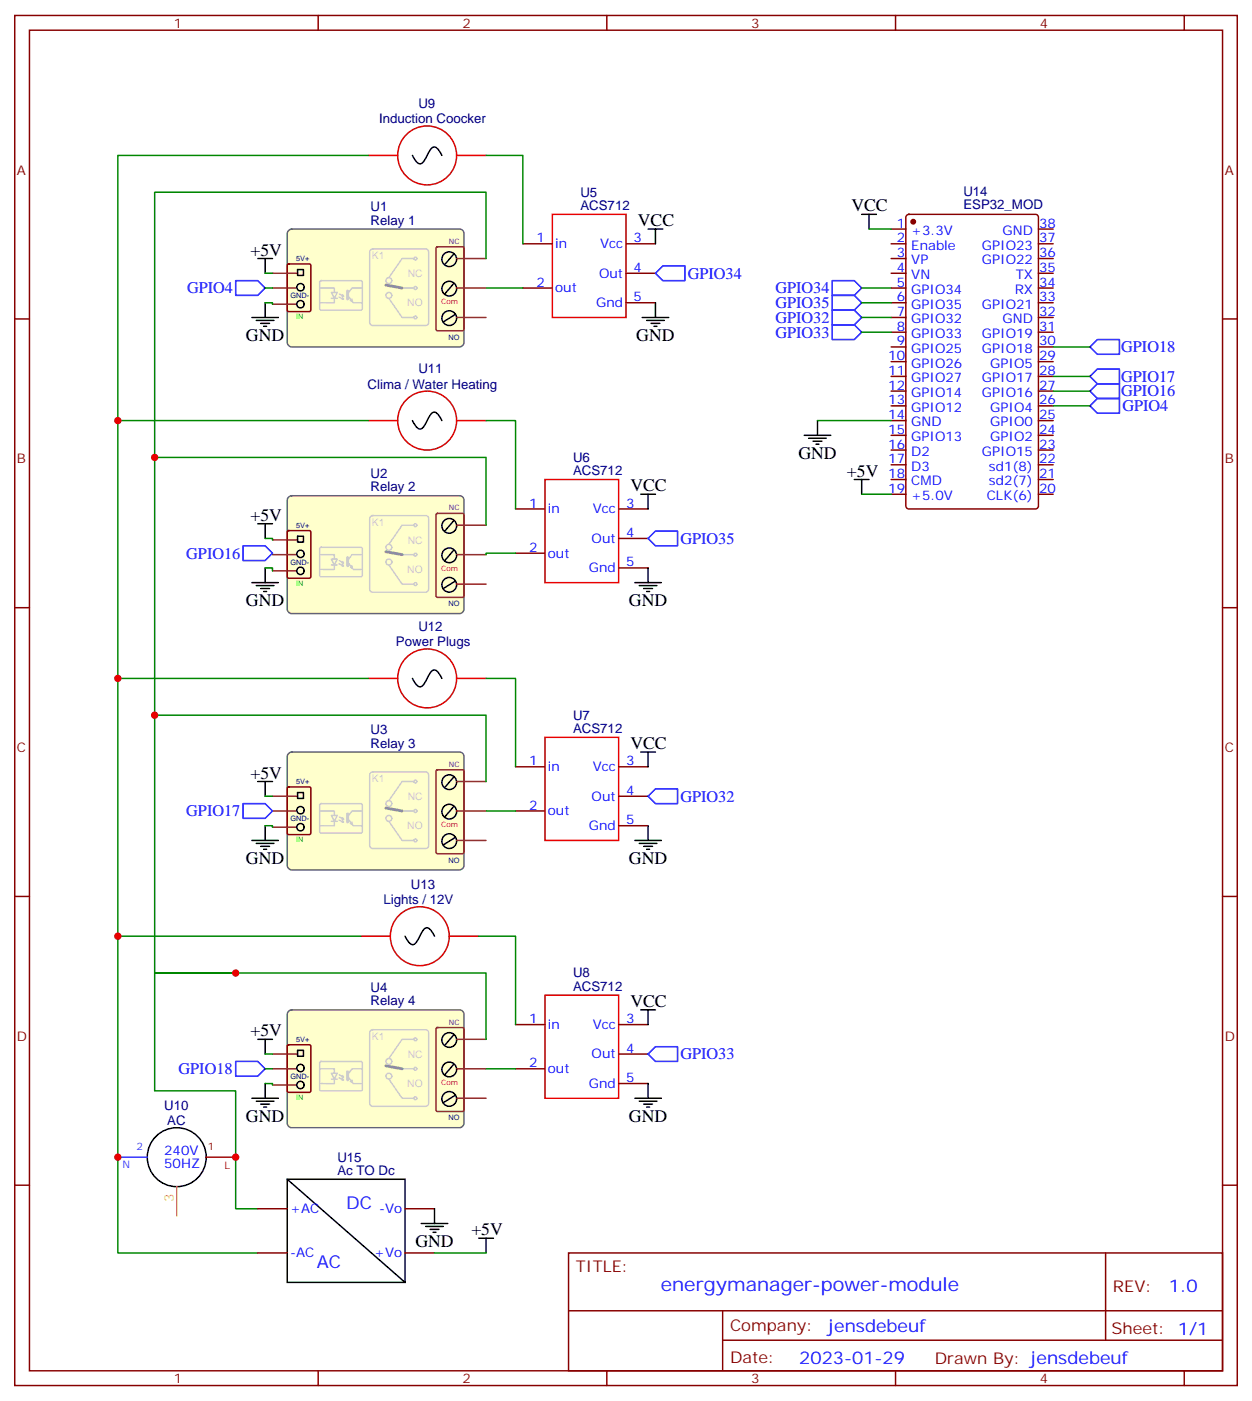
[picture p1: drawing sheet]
<svg xmlns="http://www.w3.org/2000/svg" width="300mm" height="335mm" viewBox="0 0 300 335" stroke-linecap="round" stroke-linejoin="round" font-family="sans-serif">
<g fill="none" stroke="#870000" stroke-width=".35">
<path d="M3.5 3.7h292.8v328.1h-292.8zM7.1 7.2h285.7v321.1h-285.7zM76.2 3.7v3.5M145.3 3.7v3.5M214.5 3.7v3.5M283.6 3.7v3.5M3.5 76.4h3.6M292.8 76.4h3.5M3.5 145.5h3.6M292.8 145.5h3.5M3.5 214.7h3.6M292.8 214.7h3.5"/>
<path d="M3.5 283.8h3.6M292.8 283.8h3.5M136.2 300h156.6v28.3h-156.6zM136.2 313.9h156.5M173.1 313.9v14.1M264.8 300.1v20.8M76.2 328.3v3.5M145.3 328.3v3.5M173.1 320.9h119.6M214.5 328.3v3.5M283.6 328.3v3.5"/>
</g>
<path d="M69 55.3l.8-.4h40.3a1.06 1.06 0 0 1 1 1v26.1a1.13 1.13 0 0 1-1 1.1h-40.3a1.13 1.13 0 0 1-1-1.1v-26.1z" fill="#ffc" stroke="#666" stroke-width=".35"/>
<g fill="none" stroke="#000" stroke-width=".35">
<path d="M71.3 64.6h1.4v1.4h-1.4zM108.7 60.9l-2.2 2.4M108.7 67.9l-2.2 2.5M109 75.3l-2.8 1.8"/>
<circle cx="72" cy="72.8" r=".88"/>
<circle cx="72" cy="68.8" r=".88"/>
<circle cx="107.6" cy="69.1" r="1.76"/>
<circle cx="107.6" cy="62.1" r="1.76"/>
<circle cx="107.6" cy="76.2" r="1.76"/>
</g>
<path d="M104.5 59.3l.3-.2h6l.3 .2v19.5l-.2 .4h-6.1l-.3-.2zM65.3 69h5.6M65.3 65.4h6M65.3 72.8h5.6M109.4 69h7M109.4 76h7M109.4 61.9h7" fill="none" stroke="#8c2424" stroke-width=".35"/>
<path d="M68.8 63.4l.3-.2h5l.3 .2v10.9l-.1 .3h-5.2l-.3-.2z" fill="none" stroke="#870000" stroke-width=".35"/>
<g fill="none" stroke="#ccc" stroke-width=".35">
<path d="M88.8 59.8l.5-.2h12.7a.71 .71 0 0 1 .7 .7v17a.76 .76 0 0 1-.7 .7h-12.7a.76 .76 0 0 1-.8-.7v-17zM76.6 69h3.5v1M76.6 67.4l.3-.2 9.7 .1 .2 .3-.1 6.5-.3 .2-9.7-.1-.1-.3zM79.4 70h1.4l-.7 1.4zM79.4 71.4h1.4M80.1 71.4v1.1h-3.5M81.2 71.1l1.1 .6-.2-.4M81.3 70.4l1 .5M81.9 70.9h.4M81.9 71.7h.4M82.1 70.6l.2 .3M83.4 70.9l1.2 1.6h2.2"/>
<path d="M84.3 71.6v.5l-.4-.1M86.8 69h-2.5l-1 1.4M93.1 71.4l3.2 4.6h2.8M96.3 69h2.8M99.1 61.9h-2.8l-3.2 4.6"/>
<circle cx="93.1" cy="67.2" r=".71"/>
<circle cx="93.1" cy="70.7" r=".71"/>
<circle cx="99.5" cy="69" r=".35"/>
<circle cx="99.5" cy="61.9" r=".35"/>
<circle cx="99.5" cy="76" r=".35"/>
</g>
<path d="M92.4 68.3l3.9 .7" fill="none" stroke="#999" stroke-width=".71"/>
<path d="M83.3 69.7v1.9" fill="none" stroke="#ccc" stroke-width=".71"/>
<path d="M69 119.1l.8-.4h40.3a1.06 1.06 0 0 1 1 1.1v26.1a1.13 1.13 0 0 1-1 1h-40.3a1.13 1.13 0 0 1-1-1v-26.1z" fill="#ffc" stroke="#666" stroke-width=".35"/>
<g fill="none" stroke="#000" stroke-width=".35">
<path d="M71.3 128.4h1.4v1.4h-1.4zM108.7 124.7l-2.2 2.5M108.7 131.8l-2.2 2.4M109 139.2l-2.8 1.7"/>
<circle cx="72" cy="136.7" r=".88"/>
<circle cx="72" cy="132.6" r=".88"/>
<circle cx="107.6" cy="133" r="1.76"/>
<circle cx="107.6" cy="125.9" r="1.76"/>
<circle cx="107.6" cy="140" r="1.76"/>
</g>
<path d="M65.3 132.8h5.6M65.3 129.3h6M65.3 136.7h5.6M104.5 123.1l.3-.2h6l.3 .2v19.6l-.2 .3-6.1 .1-.3-.2zM109.4 132.8h7M109.4 139.9h7M109.4 125.8h7" fill="none" stroke="#8c2424" stroke-width=".35"/>
<path d="M68.8 127.2l.3-.1h5l.3 .1v10.9l-.1 .3-5.2 .1-.3-.2z" fill="none" stroke="#870000" stroke-width=".35"/>
<g fill="none" stroke="#ccc" stroke-width=".35">
<path d="M76.6 132.8h3.5v1.1M76.6 131.2l.3-.1h9.7l.2 .3-.1 6.5-.3 .2h-9.7l-.1-.3zM79.4 133.9h1.4l-.7 1.4zM79.4 135.3h1.4M80.1 135.3v1.1l-3.5-.1M81.2 135l1.1 .5-.2-.3M81.3 134.3l1 .5M81.9 134.8h.4M81.9 135.5h.4M82.1 134.4l.2 .4M83.4 134.8l1.2 1.6 2.2-.1M84.3 135.5v.5l-.4-.2"/>
<path d="M86.8 132.8h-2.5l-1 1.4M88.8 123.7l.5-.2h12.7a.71 .71 0 0 1 .7 .7v16.9a.76 .76 0 0 1-.7 .7h-12.7a.76 .76 0 0 1-.8-.7v-16.9zM93.1 135.3l3.2 4.6h2.8M96.3 132.8h2.8M99.1 125.8h-2.8l-3.2 4.6"/>
<circle cx="93.1" cy="131.1" r=".71"/>
<circle cx="93.1" cy="134.6" r=".71"/>
<circle cx="99.5" cy="125.8" r=".35"/>
<circle cx="99.5" cy="139.9" r=".35"/>
<circle cx="99.5" cy="132.8" r=".35"/>
</g>
<path d="M92.4 132.1l3.9 .7" fill="none" stroke="#999" stroke-width=".71"/>
<path d="M83.3 133.5v2" fill="none" stroke="#ccc" stroke-width=".71"/>
<path d="M69 180.5l.8-.4h40.3a1.06 1.06 0 0 1 1 1.1v26.1a1.13 1.13 0 0 1-1 1h-40.3a1.13 1.13 0 0 1-1-1v-26.1z" fill="#ffc" stroke="#666" stroke-width=".35"/>
<g fill="none" stroke="#000" stroke-width=".35">
<path d="M71.3 189.8h1.4v1.4h-1.4zM108.7 186.1l-2.2 2.5M108.7 193.1l-2.2 2.5M109 200.6l-2.8 1.7"/>
<circle cx="72" cy="198.1" r=".88"/>
<circle cx="72" cy="194" r=".88"/>
<circle cx="107.6" cy="194.4" r="1.76"/>
<circle cx="107.6" cy="187.3" r="1.76"/>
<circle cx="107.6" cy="201.4" r="1.76"/>
</g>
<path d="M65.3 194.2h5.6M65.3 190.7h6M65.3 198.1h5.6M104.5 184.5l.3-.2h6l.3 .2v19.6l-.2 .3h-6.1l-.3-.2zM109.4 194.2h7M109.4 187.1h7M109.4 201.3h7" fill="none" stroke="#8c2424" stroke-width=".35"/>
<path d="M68.8 188.6l.3-.2h5l.3 .2v10.9l-.1 .3h-5.2l-.3-.1z" fill="none" stroke="#870000" stroke-width=".35"/>
<g fill="none" stroke="#ccc" stroke-width=".35">
<path d="M76.6 194.2h3.5v1.1M76.6 192.6l.3-.2 9.7 .1 .2 .3-.1 6.5-.3 .2-9.7-.1-.1-.3zM79.4 195.3h1.4l-.7 1.4zM79.4 196.7h1.4M80.1 196.7v1.1l-3.5-.1M81.2 196.4l1.1 .5-.2-.4M81.3 195.6l1 .6M81.9 196.2h.4M81.9 196.9h.4M82.1 195.8l.2 .4M83.4 196.2l1.2 1.6 2.2-.1M84.3 196.9v.5l-.4-.2"/>
<path d="M86.8 194.2h-2.5l-1 1.4M88.8 185.1l.5-.3h12.7a.71 .71 0 0 1 .7 .8v16.9a.76 .76 0 0 1-.7 .7h-12.7a.76 .76 0 0 1-.8-.7v-16.9zM93.1 196.7l3.2 4.6h2.8M96.3 194.2h2.8M99.1 187.1h-2.8l-3.2 4.6"/>
<circle cx="93.1" cy="196" r=".71"/>
<circle cx="93.1" cy="192.4" r=".71"/>
<circle cx="99.5" cy="194.2" r=".35"/>
<circle cx="99.5" cy="187.1" r=".35"/>
<circle cx="99.5" cy="201.3" r=".35"/>
</g>
<path d="M92.4 193.5l3.9 .7" fill="none" stroke="#999" stroke-width=".71"/>
<path d="M83.3 194.9v1.9" fill="none" stroke="#ccc" stroke-width=".71"/>
<path d="M69 242.3l.8-.5h40.3a1.06 1.06 0 0 1 1 1.1v26.1a1.13 1.13 0 0 1-1 1.1h-40.3a1.13 1.13 0 0 1-1-1.1v-26.1z" fill="#ffc" stroke="#666" stroke-width=".35"/>
<g fill="none" stroke="#000" stroke-width=".35">
<path d="M98.8 37.2l.6 1.1 1 .9a1.42 1.42 0 0 0 1.4-1.1l.7-1.2a3.1 3.1 0 0 1 1.3-1.7h.5l.4 .3 1.1 1.7M155.2 54.9h3.5M157 54.9v3.5M206.4 51.3h3.5M208.1 51.3v3.6M60.3 76h6.4M61.4 76.7h4.2M61.7 61.9h3.6M62.4 77.4h2.2M63.1 78.1h.8M63.5 61.9v3.5M63.5 72.5v3.5"/>
<path d="M153.8 76h6.4M154.9 76.7h4.2M155.9 77.4h2.1M156.6 78.1h.7M157 72.5v3.5M98.8 100.7l.6 1.1 1 .9a1.42 1.42 0 0 0 1.4-1.1l.7-1.2a3.1 3.1 0 0 1 1.3-1.7h.5l.4 .3 1.1 1.7M153.5 118.4h3.5M155.2 118.4v3.5M192.6 104.2h6.4M193.7 105h4.2M194.7 105.7h2.1M195.4 106.4h.7"/>
<path d="M195.8 100.7v3.5M204.6 114.8h3.5M206.4 114.8v3.6M60.3 139.5h6.4M61.7 125.4h3.6M63.5 125.4v3.5M63.5 136v3.5M152 139.5h6.4M155.2 136v3.5M61.4 140.2h4.2M62.4 140.9h2.2M63.1 141.6h.8"/>
<path d="M153.1 140.2h4.2M154.2 140.9h2.1M154.9 141.6h.7M98.8 162.5l.6 1 1 .9a1.42 1.42 0 0 0 1.4-1l.7-1.3a3.1 3.1 0 0 1 1.3-1.7l.5 .1 .4 .3 1.1 1.7M61.7 187.1h3.6M63.5 187.1v3.6M63.5 197.7v3.6M153.5 180.1h3.5M155.2 180.1v3.5M155.2 197.7v3.6M60.3 201.3h6.4M61.4 202h4.2"/>
<path d="M62.4 202.7h2.2M63.1 203.4h.8M152 201.3h6.4M153.1 202h4.2M154.2 202.7h2.1M154.9 203.4h.7M97 224.2l.6 1 1 1a1.42 1.42 0 0 0 1.5-1.1l.6-1.2a3.1 3.1 0 0 1 1.4-1.7h.4l.5 .3 1.1 1.7M61.7 248.9h3.6M63.5 248.9v3.5M63.5 259.5v3.5M71.3 251.5h1.4v1.4h-1.4zM108.7 247.8l-2.2 2.5"/>
<path d="M108.7 254.9l-2.2 2.5M153.5 241.8h3.5M155.2 241.8v3.6M155.2 259.5v3.5M60.3 263h6.4M61.4 263.7h4.2M62.4 264.4h2.2M63.1 265.1h.8M109 262.3l-2.8 1.8M152 263h6.4M153.1 263.7h4.2M154.2 264.4h2.1"/>
<path d="M154.9 265.1h.7M68.8 282.4h28.2v24.7h-28.2zM68.8 282.4l28.2 24.7M100.9 293h6.3M102 293.7h4.2M103 294.4h2.1M103.7 295.1h.7M104.1 289.5v3.5M114.7 296.5h3.5M116.4 296.5v3.5"/>
<circle cx="72" cy="259.8" r=".88"/>
<circle cx="72" cy="255.8" r=".88"/>
<circle cx="107.6" cy="256.1" r="1.76"/>
<circle cx="107.6" cy="249" r="1.76"/>
<circle cx="42.3" cy="277.1" r="7.1"/>
<circle cx="107.6" cy="263.2" r="1.76"/>
</g>
<path d="M65.3 255.9h5.6M65.3 252.4h6M65.3 259.8h5.6M104.5 246.2l.3-.1h6l.3 .1v19.6l-.2 .3-6.1 .1-.3-.2zM109.4 255.9h7M109.4 248.9h7M109.4 263h7" fill="none" stroke="#8c2424" stroke-width=".35"/>
<g fill="none" stroke="#870000" stroke-width=".35">
<path d="M125.2 58.4h7.1M149.9 58.4h7.1M213.4 58.4h3.6M213.4 54.9h3.6M217.2 51.5l.5-.2h30.3a.71 .71 0 0 1 .7 .7v69.2a.76 .76 0 0 1-.7 .7h-30.3a.76 .76 0 0 1-.7-.7v-69.2zM248.7 58.4h3.5M248.7 54.9h3.5M125.2 69h7.1M149.9 65.4h7.1M149.9 72.5h7.1M213.4 69h3.6M213.4 65.4h3.6"/>
<path d="M213.4 72.5h3.6M213.4 61.9h3.6M213.4 76h3.6M213.4 79.6h3.6M248.7 69h3.5M248.7 65.4h3.5M248.7 72.5h3.5M248.7 61.9h3.5M248.7 76h3.5M248.7 79.6h3.5M213.4 83.1h3.6M213.4 86.6h3.6"/>
<path d="M213.4 90.1h3.6M213.4 93.7h3.6M213.4 97.2h3.6M248.7 83.1h3.5M248.7 86.6h3.5M248.7 90.1h3.5M248.7 93.7h3.5M248.7 97.2h3.5M213.4 100.7h3.6M213.4 104.2h3.6M213.4 107.8h3.6M213.4 111.3h3.6"/>
<path d="M213.4 114.8h3.6M213.4 118.4h3.6M248.7 100.7h3.5M248.7 104.2h3.5M248.7 107.8h3.5M248.7 111.3h3.5M248.7 114.8h3.5M248.7 118.4h3.5M123.5 132.5h7M123.5 121.9h7M148.2 121.9h7M148.2 128.9h7"/>
<path d="M148.2 136h7M123.5 194.2h7M123.5 183.6h7M148.2 183.6h7M148.2 190.7h7M148.2 197.7h7M68.8 250.4l.3-.2h5l.3 .2v10.8l-.1 .3-5.2 .1-.3-.2zM123.5 255.9h7M123.5 245.4h7M148.2 245.4h7M148.2 252.4h7M148.2 259.5h7"/>
<path d="M61.7 289.5h7.1M97 289.5h7.1M61.7 300h7.1M97 300h7.1"/>
</g>
<g fill="none" stroke="#ccc" stroke-width=".35">
<path d="M76.6 255.9h3.5v1.1M76.6 254.4l.3-.2h9.7l.2 .3-.1 6.6-.3 .1h-9.7l-.1-.3zM79.4 257h1.4l-.7 1.4zM79.4 258.4h1.4M80.1 258.4v1.1h-3.5M81.2 258.1l1.1 .5-.2-.3M81.3 257.4l1 .5M81.9 257.9h.4M81.9 258.6h.4M82.1 257.6l.2 .3M83.4 257.9l1.2 1.6h2.2M84.3 258.6v.5l-.4-.1"/>
<path d="M86.8 255.9h-2.5l-1 1.5M88.8 246.8l.5-.2h12.7a.71 .71 0 0 1 .7 .7v16.9a.76 .76 0 0 1-.7 .7h-12.7a.76 .76 0 0 1-.8-.7v-16.9zM93.1 258.4l3.2 4.6h2.8M96.3 255.9h2.8M99.1 248.9h-2.8l-3.2 4.6"/>
<circle cx="93.1" cy="257.7" r=".71"/>
<circle cx="93.1" cy="254.2" r=".71"/>
<circle cx="99.5" cy="255.9" r=".35"/>
<circle cx="99.5" cy="248.9" r=".35"/>
<circle cx="99.5" cy="263" r=".35"/>
</g>
<path d="M92.4 255.2l3.9 .7" fill="none" stroke="#999" stroke-width=".71"/>
<path d="M83.3 256.6v2" fill="none" stroke="#ccc" stroke-width=".71"/>
<path d="M132.3 51.3h17.6v24.7h-17.6zM130.5 114.8h17.7v24.7h-17.7zM130.5 176.6h17.7v24.7h-17.7zM130.5 238.3h17.7v24.7h-17.7z" fill="none" stroke="#f00" stroke-width=".35"/>
<g fill="none" stroke="#c00" stroke-width=".35">
<path d="M88.2 37.2h7M109.4 37.2h7M88.2 100.7h7M109.4 100.7h7M88.2 162.5h7M109.4 162.5h7M86.4 224.2h7.1M107.6 224.2h7.1"/>
<circle cx="102.3" cy="37.2" r="7.1"/>
<circle cx="102.3" cy="100.7" r="7.1"/>
<circle cx="102.3" cy="162.5" r="7.1"/>
<circle cx="100.5" cy="224.2" r="7.1"/>
</g>
<path d="M28.2 277.1h7.1" fill="none" stroke="#06f" stroke-width=".35"/>
<path d="M49.4 277.1h7" fill="none" stroke="#900" stroke-width=".35"/>
<path d="M42.3 284.2v7" fill="none" stroke="#fc0" stroke-width=".35"/>
<g fill="none" stroke="#008700" stroke-width=".35">
<path d="M88.2 37.2h-60v262.8h33.5M116.4 37.2h8.8v21.2M208.1 54.9h5.3M63.5 72.5h1.8v.3M63.5 69h1.8M63.5 65.4h1.8M116.4 61.9v-15.9h-79.4v187h19.4h-19.4v28.2h19.4v28.3h5.3M116.4 69h8.8M206.4 69h7M206.4 72.5h7M206.4 76h7M206.4 79.6h7"/>
<path d="M252.2 97.2h8.9M252.2 93.7h8.9M252.2 83.1h8.9M252.2 90.1h8.9M28.2 100.7h60M37 109.5h79.4v16.3M116.4 100.7h7.1v21.2M195.8 100.7h17.6M206.4 118.4h7M63.5 128.9h1.8v.4M63.5 136h1.8v.7M123.5 132.5h-7.1v.3"/>
<path d="M28.2 162.5h60M37 171.3h79.4v15.8M116.4 162.5h7.1v21.1M63.5 197.7h1.8v.4M63.5 190.7h1.8M116.4 194.2h7.1M28.2 224.2h58.2M56.4 233h60v15.9M114.7 224.2h8.8v21.2M63.5 259.5h1.8v.3M63.5 255.9h1.8M63.5 252.4h1.8"/>
<path d="M116.4 255.9h7.1M104.1 300h12.3"/>
</g>
<circle cx="218.7" cy="53.1" r=".53" fill="#870000" stroke="#870000" stroke-width=".35"/>
<g fill="none" stroke="#00f" stroke-width=".35">
<path d="M56.4 67.2h5.3l1.8 1.8-1.8 1.7h-5.3zM157 65.4l1.7-1.7h5.3v3.5h-5.3zM199.3 67.2h5.3l1.8 1.8-1.8 1.7h-5.3zM199.3 70.7h5.3l1.8 1.8-1.8 1.8h-5.3zM199.3 74.3h5.3l1.8 1.7-1.8 1.8h-5.3zM199.3 77.8h5.3l1.8 1.8-1.8 1.7h-5.3zM262.8 95.4h5.3v3.6h-5.3l-1.7-1.8zM262.8 91.9h5.3v3.5h-5.3l-1.7-1.7zM262.8 88.4h5.3v3.5h-5.3l-1.7-1.8zM262.8 81.3h5.3v3.5h-5.3l-1.7-1.7zM58.2 130.7h5.3l1.8 1.8-1.8 1.7h-5.3zM157 127.2h5.3v3.5h-5.3l-1.8-1.8z"/>
<path d="M58.2 192.4h5.3l1.8 1.8-1.8 1.8h-5.3zM157 188.9h5.3v3.5h-5.3l-1.8-1.7zM56.4 254.2h5.3l1.8 1.7-1.8 1.8h-5.3zM157 250.6h5.3v3.6h-5.3l-1.8-1.8z"/>
</g>
<g fill="#c00">
<circle cx="28.2" cy="100.7" r=".88"/>
<circle cx="28.2" cy="162.5" r=".88"/>
<circle cx="28.2" cy="224.2" r=".88"/>
<circle cx="37" cy="109.5" r=".88"/>
<circle cx="37" cy="171.3" r=".88"/>
<circle cx="56.4" cy="233" r=".88"/>
<circle cx="28.2" cy="277.1" r=".88"/>
<circle cx="56.4" cy="277.1" r=".88"/>
</g>
<g font-size="4.6" fill="#00f">
<text x="158.3" y="309.1">energymanager-pow</text>
<text x="206" y="309.1">er-module</text>
</g>
<g font-size="4.2">
<text x="203.9" y="50.6">VCC</text>
<text x="152.8" y="54.2">VCC</text>
<text x="60" y="61.2">+5V</text>
<text x="58.9" y="81.7">GND</text>
<text x="152.4" y="81.7">GND</text>
<text x="191.2" y="109.9">GND</text>
<text x="151" y="117.7">VCC</text>
<text x="202.8" y="114.1">+5V</text>
<text x="60" y="124.7">+5V</text>
<text x="58.9" y="145.2">GND</text>
<text x="150.6" y="145.2">GND</text>
<text x="151" y="179.4">VCC</text>
<text x="60" y="186.4">+5V</text>
<text x="58.9" y="206.9">GND</text>
<text x="150.6" y="206.9">GND</text>
<text x="151" y="241.1">VCC</text>
<text x="60" y="248.2">+5V</text>
<text x="58.9" y="268.6">GND</text>
<text x="150.6" y="268.6">GND</text>
<text x="99.5" y="298.6">GND</text>
<text x="112.9" y="295.8">+5V</text>
</g>
<g font-size="4.2" fill="#00f">
<text x="82.9" y="289.5">DC</text>
<text x="75.8" y="303.6">AC</text>
<text x="280" y="309.3">1.0</text>
<text x="198.3" y="318.9">jensdebeuf</text>
<text x="191.4" y="326.7">2023-01-29</text>
</g>
<g font-size="3.9" fill="#00f">
<text x="44.8" y="70.2">GPIO4</text>
<text x="164.7" y="66.7">GPIO34</text>
<text x="185.7" y="70.2">GPIO34</text>
<text x="185.7" y="73.8">GPIO35</text>
<text x="185.7" y="77.3">GPIO32</text>
<text x="185.7" y="80.8">GPIO33</text>
<text x="268.6" y="84.3">GPIO18</text>
<text x="268.6" y="94.9">GPIO16</text>
<text x="268.6" y="91.4">GPIO17</text>
<text x="268.8" y="98.5">GPIO4</text>
<text x="163" y="130.2">GPIO35</text>
<text x="44.6" y="133.7">GPIO16</text>
<text x="163" y="191.9">GPIO32</text>
<text x="44.6" y="195.5">GPIO17</text>
<text x="42.8" y="257.2">GPIO18</text>
<text x="163" y="253.7">GPIO33</text>
</g>
<g font-size="3.9" fill="#800">
<text x="137.9" y="304.6">TITLE:</text>
<text x="266.6" y="309.3">REV:</text>
<text x="174.8" y="318.8">Company:</text>
<text x="266.2" y="319.4">Sheet: 1/1</text>
<text x="174.8" y="326.5">Date:</text>
<text x="223.9" y="326.6">Draw</text>
<text x="234" y="326.6">n By: jensdebeuf</text>
</g>
<g font-size="3.2" fill="#800">
<text x="41.6" y="6.7">1</text>
<text x="110.8" y="6.7">2</text>
<text x="179.9" y="6.7">3</text>
<text x="249.1" y="6.7">4</text>
<text x="4.1" y="41.8">A</text>
<text x="293.3" y="41.8">A</text>
<text x="4.1" y="110.9">B</text>
<text x="293.3" y="110.9">B</text>
<text x="4.1" y="180.1">C</text>
<text x="293.3" y="180.1">C</text>
<text x="4.1" y="249.2">D</text>
<text x="293.3" y="249.2">D</text>
<text x="41.6" y="331.3">1</text>
<text x="110.8" y="331.3">2</text>
<text x="179.9" y="331.3">3</text>
<text x="249.1" y="331.3">4</text>
</g>
<g font-size="3.2" fill="#000080">
<text x="90.8" y="29.5">Induction Coocker</text>
<text x="100.2" y="25.9">U9</text>
<text x="139" y="47.1">U5</text>
<text x="230.7" y="46.9">U14</text>
<text x="88.7" y="53.8">Relay 1</text>
<text x="88.7" y="50.6">U1</text>
<text x="139" y="50.3">ACS712</text>
<text x="230.7" y="50.1">ESP32_MOD</text>
<text x="100.2" y="89.4">U11</text>
<text x="88" y="93">Clima / Water Heating</text>
<text x="137.2" y="113.8">ACS712</text>
<text x="137.2" y="110.6">U6</text>
<text x="88.7" y="117.7">Relay 2</text>
<text x="88.7" y="114.5">U2</text>
<text x="94.8" y="154.7">Power Plugs</text>
<text x="100.2" y="151.2">U12</text>
<text x="137.2" y="172.3">U7</text>
<text x="88.7" y="179">Relay 3</text>
<text x="88.7" y="175.9">U3</text>
<text x="137.2" y="175.5">ACS712</text>
<text x="98.4" y="212.9">U13</text>
<text x="91.8" y="216.4">Lights / 12V</text>
<text x="88.7" y="237.6">U4</text>
<text x="137.2" y="237.2">ACS712</text>
<text x="137.2" y="234.1">U8</text>
<text x="88.7" y="240.8">Relay 4</text>
<text x="39.3" y="265.8">U10</text>
<text x="40.1" y="269.4">AC</text>
<text x="80.8" y="281.3">Ac TO Dc</text>
<text x="80.8" y="278.2">U15</text>
</g>
<g font-size="3.2" fill="#00f">
<text x="128.5" y="58">1</text>
<text x="133" y="59.4">in</text>
<text x="143.8" y="59.4">Vcc</text>
<text x="151.7" y="58">3</text>
<text x="214.8" y="58">2</text>
<text x="214.8" y="54.5">1</text>
<text x="218.3" y="59.8">Enable</text>
<text x="218.3" y="56.3">+3.3V</text>
<text x="235.2" y="59.8">GPIO23</text>
<text x="240.1" y="56.3">GND</text>
<text x="248.9" y="54.5">38</text>
<text x="248.9" y="58">37</text>
<text x="151.7" y="65.1">4</text>
<text x="214.8" y="65.1">4</text>
<text x="214.8" y="61.6">3</text>
<text x="218.3" y="63.3">VP</text>
<text x="235.2" y="63.3">GPIO22</text>
<text x="248.9" y="61.6">36</text>
<text x="248.9" y="65.1">35</text>
<text x="128.5" y="68.6">2</text>
<text x="133" y="70">out</text>
<text x="143.5" y="66.5">Out</text>
<text x="214.8" y="68.6">5</text>
<text x="218.3" y="70.4">GPIO34</text>
<text x="218.3" y="66.9">VN</text>
<text x="243" y="70.4">RX</text>
<text x="243.3" y="66.9">TX</text>
<text x="248.9" y="68.6">34</text>
<text x="142.8" y="73.6">Gnd</text>
<text x="151.7" y="72.1">5</text>
<text x="214.8" y="75.7">7</text>
<text x="214.8" y="72.1">6</text>
<text x="218.3" y="77.4">GPIO32</text>
<text x="218.3" y="73.9">GPIO35</text>
<text x="235.2" y="73.9">GPIO21</text>
<text x="240.1" y="77.4">GND</text>
<text x="248.9" y="72.1">33</text>
<text x="248.9" y="75.7">32</text>
<text x="214.8" y="82.7">9</text>
<text x="214.8" y="79.2">8</text>
<text x="218.3" y="81">GPIO33</text>
<text x="235.2" y="81">GPIO19</text>
<text x="248.9" y="79.2">31</text>
<text x="248.9" y="82.7">30</text>
<text x="212.7" y="89.8">11</text>
<text x="212.7" y="86.3">10</text>
<text x="218.3" y="88">GPIO26</text>
<text x="218.3" y="84.5">GPIO25</text>
<text x="235.2" y="84.5">GPIO18</text>
<text x="237.2" y="88">GPIO5</text>
<text x="248.9" y="86.3">29</text>
<text x="248.9" y="89.8">28</text>
<text x="212.7" y="93.3">12</text>
<text x="218.3" y="95.1">GPIO14</text>
<text x="218.3" y="91.5">GPIO27</text>
<text x="235.2" y="91.5">GPIO17</text>
<text x="235.2" y="95.1">GPIO16</text>
<text x="248.9" y="93.3">27</text>
<text x="212.7" y="100.4">14</text>
<text x="212.7" y="96.8">13</text>
<text x="218.3" y="98.6">GPIO12</text>
<text x="237.2" y="98.6">GPIO4</text>
<text x="248.9" y="96.8">26</text>
<text x="248.9" y="100.4">25</text>
<text x="212.7" y="107.4">16</text>
<text x="212.7" y="103.9">15</text>
<text x="218.3" y="105.7">GPIO13</text>
<text x="218.3" y="102.1">GND</text>
<text x="237.2" y="102.1">GPIO0</text>
<text x="237.2" y="105.7">GPIO2</text>
<text x="248.9" y="103.9">24</text>
<text x="248.9" y="107.4">23</text>
<text x="212.7" y="110.9">17</text>
<text x="218.3" y="112.7">D3</text>
<text x="218.3" y="109.2">D2</text>
<text x="235.2" y="109.2">GPIO15</text>
<text x="236.9" y="112.7">sd1(8)</text>
<text x="248.9" y="110.9">22</text>
<text x="212.7" y="118">19</text>
<text x="212.7" y="114.5">18</text>
<text x="218.3" y="119.8">+5.0V</text>
<text x="218.3" y="116.2">CMD</text>
<text x="236.3" y="119.8">CLK(6)</text>
<text x="236.9" y="116.2">sd2(7)</text>
<text x="248.9" y="114.5">21</text>
<text x="248.9" y="118">20</text>
<text x="126.7" y="121.5">1</text>
<text x="131.2" y="122.9">in</text>
<text x="142" y="122.9">Vcc</text>
<text x="149.9" y="121.5">3</text>
<text x="141.7" y="130">Out</text>
<text x="149.9" y="128.6">4</text>
<text x="126.7" y="132.1">2</text>
<text x="131.2" y="133.5">out</text>
<text x="141" y="137.1">Gnd</text>
<text x="149.9" y="135.6">5</text>
<text x="126.7" y="183.3">1</text>
<text x="131.2" y="184.7">in</text>
<text x="142" y="184.7">Vcc</text>
<text x="149.9" y="183.3">3</text>
<text x="141.7" y="191.7">Out</text>
<text x="149.9" y="190.3">4</text>
<text x="126.7" y="193.9">2</text>
<text x="131.2" y="195.3">out</text>
<text x="149.9" y="197.4">5</text>
<text x="141" y="198.8">Gnd</text>
<text x="126.7" y="245">1</text>
<text x="149.9" y="245">3</text>
<text x="131.2" y="246.4">in</text>
<text x="142" y="246.4">Vcc</text>
<text x="126.7" y="255.6">2</text>
<text x="131.2" y="257">out</text>
<text x="141.7" y="253.5">Out</text>
<text x="149.9" y="252.1">4</text>
<text x="141" y="260.5">Gnd</text>
<text x="149.9" y="259.1">5</text>
<text x="39.3" y="276.5">240V</text>
<text x="39.3" y="279.7">50HZ</text>
<text x="69.5" y="290.5">+AC</text>
<text x="90.8" y="290.5">-Vo</text>
<text x="69.5" y="301.1">-AC</text>
<text x="89.6" y="301.1">+Vo</text>
</g>
<text font-size="3.2" fill="#fc0" x="41.6" y="287.9" transform="rotate(-90 41.6 287.9)">3</text>
<g font-size="2.5" fill="#ccc">
<text x="89.1" y="62.1">K1</text>
<text x="97.7" y="66.3">NC</text>
<text x="97.5" y="73.4">NO</text>
<text x="89.1" y="125.9">K1</text>
<text x="97.7" y="130.2">NC</text>
<text x="97.5" y="137.2">NO</text>
<text x="89.1" y="187.3">K1</text>
<text x="97.7" y="191.6">NC</text>
<text x="97.5" y="198.6">NO</text>
<text x="89.1" y="249.1">K1</text>
<text x="97.7" y="253.3">NC</text>
<text x="97.5" y="260.3">NO</text>
</g>
<g font-size="2.5" fill="#06f">
<text x="32.7" y="275.3">2</text>
<text x="29.3" y="279.6">N</text>
</g>
<g font-size="2.5" fill="#900">
<text x="49.7" y="275.4">1</text>
<text x="53.8" y="279.9">L</text>
</g>
<g font-size="1.8" fill="#309">
<text x="107.5" y="58.4">NC</text>
<text x="107.5" y="122.2">NC</text>
<text x="107.5" y="183.6">NC</text>
<text x="107.5" y="245.4">NC</text>
</g>
<g font-size="1.8" fill="#000080">
<text x="70.9" y="62.6">5V+</text>
<text x="69.6" y="71.4">GND-</text>
<text x="107.4" y="81.3">NO</text>
<text x="70.9" y="126.5">5V+</text>
<text x="69.6" y="135.3">GND-</text>
<text x="107.4" y="145.2">NO</text>
<text x="70.9" y="187.9">5V+</text>
<text x="69.6" y="196.7">GND-</text>
<text x="107.4" y="206.6">NO</text>
<text x="70.9" y="249.6">5V+</text>
<text x="69.6" y="258.4">GND-</text>
<text x="107.4" y="268.3">NO</text>
</g>
<g font-size="1.8" fill="#0f0">
<text x="70.9" y="76.4">IN</text>
<text x="70.9" y="140.2">IN</text>
<text x="70.9" y="201.6">IN</text>
<text x="70.9" y="263.3">IN</text>
</g>
<g font-size="1.8" fill="#f00">
<text x="105.7" y="72.8">Com</text>
<text x="105.7" y="136.7">Com</text>
<text x="105.7" y="198.1">Com</text>
<text x="105.7" y="259.8">Com</text>
</g>
</svg>
